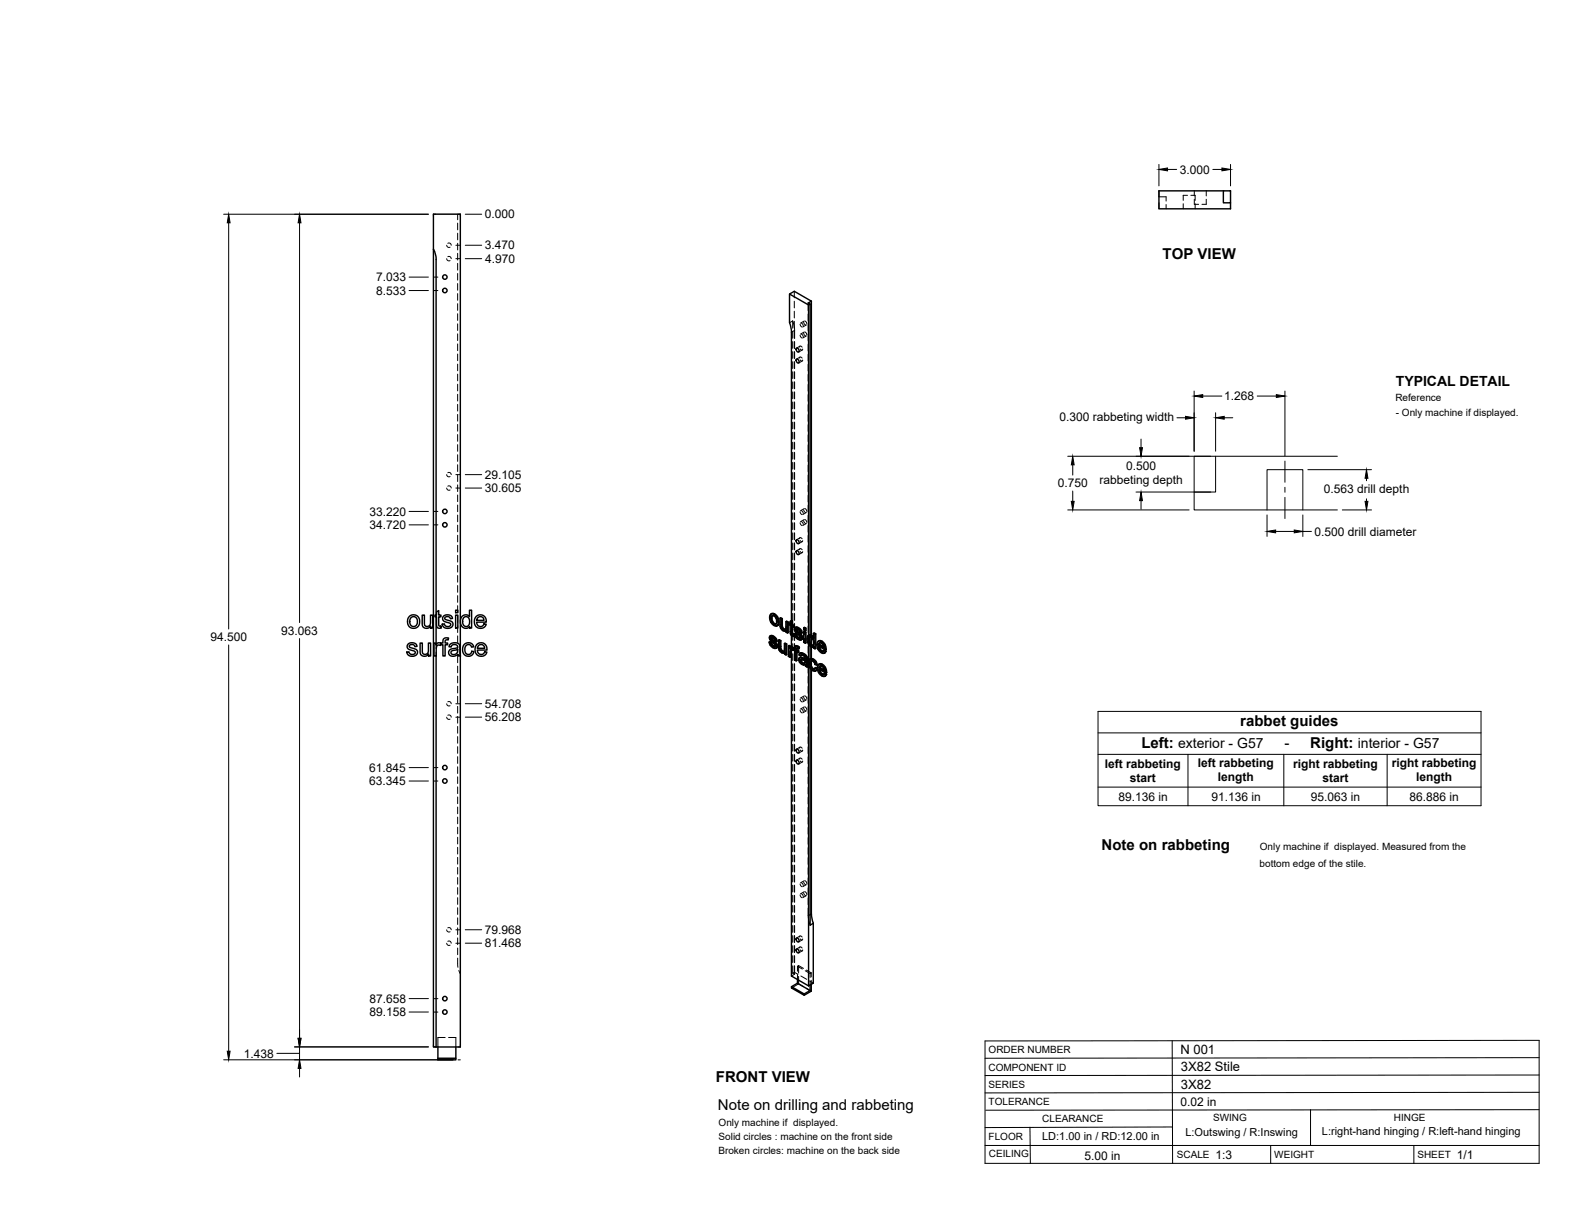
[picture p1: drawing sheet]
<svg xmlns="http://www.w3.org/2000/svg" width="559mm" height="432mm" viewBox="0 0 559 432" stroke-linecap="round" stroke-linejoin="round" font-family="sans-serif">
<!-- layer: Visible -->
<g fill="none" stroke="#000" stroke-width=".51">
<path d="M434 67.7h2.6v4.3h-2.6zM434 67.7h-22.8v6.4h25.4v-2.1M153.8 88.5v283h.9M153.8 88.5v-12.5h9.5v156.6M153.8 88.4l.7 1.8 .2 1.8M154.7 92.1v126.1M280.1 104.3l6.8 3.9M286.9 108.2v117.2M287.4 107.9v117.3M287.4 107.9l-.5 .3M287.9 106.8l-6.1-3.4-1.7 .9v10.2l.7 3.4v102.4M287.9 106.8v118.5"/>
<path d="M287.9 106.8l-1.2 .7 .7 .4M282.6 127.4a.82 .82 0 0 1 .8 .5 .82 .82 0 0 1-.2 .9l-.7-.7zM282.6 123.5a.82 .82 0 0 1 .8 .5 .82 .82 0 0 1-.2 .9l-.7-.7zM282.6 191.5a.82 .82 0 0 1 .8 .5 .82 .82 0 0 1-.2 .9l-.7-.7zM282.6 195.4a.82 .82 0 0 1 .8 .5 .82 .82 0 0 1-.2 .9l-.7-.8zM145.3 218.7a2.31 2.31 0 0 1 3.6 1.7 2.31 2.31 0 0 1-3.4 2.2l-.1-.1a2.81 2.81 0 0 1-.1-3.8zM145.8 219.2l.9-.4 .7 .2 .5 .5 .2 1.6-.8 1.1h-1l-.8-.7-.1-1.3zM149.8 218.2h.8v2.6a1.15 1.15 0 0 0 1.1 1.5 1.15 1.15 0 0 0 1-1.6v-2.5h.8v4.6h-.7v-.6a1.63 1.63 0 0 1-1.9 .7 1.63 1.63 0 0 1-1.1-1.8zM154.7 218.8v10M154.9 217.1l.8-.5v1.6h.7v.6h-.7v3.2l.7 .1 .2 .7-.6 .1a1.04 1.04 0 0 1-1.1-1.4v-2.7h-.6v-.6h.6zM157.4 218.5l.9-.3h1.1a1.33 1.33 0 0 1 1.1 1.2l-.7 .1a.95 .95 0 0 0-1-.8 .95 .95 0 0 0-.9 .9l2.5 1.1a1.57 1.57 0 0 1-.2 1.9 1.57 1.57 0 0 1-1.9 .3l-.7-.3-.5-.6-.2-.5 .8-.2a1.09 1.09 0 0 0 1.1 1 1.09 1.09 0 0 0 1.1-1l-1.9-.7a1.2 1.2 0 0 1-.9-.8 1.2 1.2 0 0 1 .3-1.3zM161.6 218.2h.8v4.6h-.8z"/>
<path d="M161.6 216.5h.8v.9h-.8zM163.9 218.8a1.73 1.73 0 0 1 2.7 0v-2.3h.7v6.3h-.7v-.5a1.9 1.9 0 0 1-2.3 .4 1.9 1.9 0 0 1-1-2.1zM164.5 219.2l.9-.4 .9 .4 .3 1.2-.2 1.2a1.26 1.26 0 0 1-1.6 .6 1.26 1.26 0 0 1-.7-1.6zM168.9 218.8a2.15 2.15 0 0 1 2.6-.4 2.15 2.15 0 0 1 1 2.3h-3.4l.2 .8a1.29 1.29 0 0 0 1.2 .8 1.29 1.29 0 0 0 1.2-.9l.8 .1-.5 .8a2.33 2.33 0 0 1-3.2 0 2.33 2.33 0 0 1-.1-3.2zM169.5 219.1l.6-.3 .9 .1 .4 .3 .3 .9h-2.6zM273.6 217.8l.7-.2 .5 .2zM273.6 217.8l-.6 1.1 .5 1.9 1.3 1.2 .6 .1 .5-.3M273.6 219.4l.3 1.3M274.1 218.4l-.2 .8M274.6 218l.9 .9a1.64 1.64 0 0 1 .9 1.7M274.8 217.8l1.1 1.2M275.7 219.1l.4 1.7 .3-.2-.2 1.1"/>
<path d="M276.7 219.3l.6 .3 .3-.1v2.8M277.3 219.6v2.7h.3l.2 .5M277.6 219.5l-.6-.3-.3 .1 .2 3.3 1 1.2 .6 .2 .4-.2M144.8 228.6l.8-.5h1.3a1.33 1.33 0 0 1 1.1 1.2l-.8 .1a1.02 1.02 0 0 0-1-.7 1.02 1.02 0 0 0-1 .7l2.7 1.3a1.65 1.65 0 0 1-.4 1.9 1.65 1.65 0 0 1-2 .1l-.9-.5-.3-.8 .8-.1a1.1 1.1 0 0 0 1.1 .9 1.1 1.1 0 0 0 1.1-1l-2-.7a1.17 1.17 0 0 1-.5-1.9zM149.1 228.2h.7v2.5a1.15 1.15 0 0 0 1.2 1.5 1.15 1.15 0 0 0 1-1.6v-2.4h.8v4.5h-.7v-.6a1.63 1.63 0 0 1-2 .7 1.63 1.63 0 0 1-1-1.8zM154 228.2h.7v.7a1.12 1.12 0 0 1 1.8-.6l.6-.1v-.5a1.33 1.33 0 0 1 .6-1.3 1.33 1.33 0 0 1 1.5 0l-.2 .7a.71 .71 0 0 0-.7-.1 .71 .71 0 0 0-.4 .7v.5h.9v.6h-.9v3.9h-.8v-3.9h-.6v-.4l-.3 .6-.3-.1a1.07 1.07 0 0 0-1.1 1.4v2.4h-.8zM154.7 232.7v138.8M159.8 228.5l1.8-.5 1.3 .5 .5 4.2h-.8l-.2-.5a1.75 1.75 0 0 1-1.9 .7 1.75 1.75 0 0 1-1.3-1.7l.8-.9 1.5-.3a.7 .7 0 0 0 .8-.7 .7 .7 0 0 0-.9-.6l-1 .2-.3 .7-.8-.1zM160.2 231l1.4-.3a.43 .43 0 0 1 .6-.2 .43 .43 0 0 1 .1 .5 1.2 1.2 0 0 1-1 1.2 1.2 1.2 0 0 1-1.3-.8zM163.3 232.7v138.8h-8.6M164.7 228.7a1.96 1.96 0 0 1 3.4 .8l-.8 .1a1.29 1.29 0 0 0-1.7-.8 1.29 1.29 0 0 0-.7 1.8l.2 1 .6 .5a1.16 1.16 0 0 0 1.7-1l.7 .1-.3 .9a2.18 2.18 0 0 1-2.9 .4 2.18 2.18 0 0 1-.7-2.9zM169.1 228.7a2.15 2.15 0 0 1 2.6-.4 2.15 2.15 0 0 1 1.1 2.4h-3.4l.1 .7a1.29 1.29 0 0 0 1.3 .8 1.29 1.29 0 0 0 1.2-.9l.8 .1-.5 .8a2.35 2.35 0 0 1-3.2-.1 2.35 2.35 0 0 1-.1-3.2z"/>
<path d="M169.8 229l.5-.3a1.27 1.27 0 0 1 1.7 1.3h-2.6zM272.9 227.8l.5 .2M273.3 225.6l1.1 .1M273.4 228l.3-.1 .2 .7-.2 .2zM273.5 226.5l.1 .3 .2-.2 .2 .3M273.6 226.8l.2 .2 .3-.1 1.3 1.2M273.6 225.5l-.4 .2M273.7 228.8l.6 .5h.7M273.7 225.7l.5 .2 .2-.2 .7 .5M273.7 227.9l-.6-.2-.2 .1 .4 1.2 .7 .7a1.05 1.05 0 0 0 1.4 .2M273.8 227l1.2 1.2 .4-.1 .3 .5M273.8 226.3h.1"/>
<path d="M273.8 226.6v-.3l-.3 .1a1.11 1.11 0 0 1 1.4 1l.5 .2M273.9 220.7l.3-.2 .6 .8h-.3zM273.9 228.6l.6 .6M274 225.5l-.9 .2-.1 .8 .3 .8 1.6 1.5-.1 .7M274.2 225.9l.6 .5 .3-.2 .4 .6M274.2 220.5l-.3-1.3-.3 .2v-.3l.3-.6 .3-.1 .8 .5 .5 1.3-.2 1.1-.7 .1M274.3 229.3l.5 .2M274.8 226.4l.5 .6 .2-.2 .2 .7-.3 .1-.1-.6M274.8 221.3l.5 .1M274.9 229.4l-.1 .1M275.1 228.2l.3 .6 .3-.2 .1 .7M275.4 228.8l.2 .6 .2-.1-.1 .5"/>
<path d="M275.6 229.4l-.2 .5 .3-.1-.4 .2M276.1 220.8l-.2 1 .3-.1-.5 .4M276.2 227.1l.6 .3 .3-.1v2.8M276.8 227.4v2.8l.3-.1 .2 .5M276.8 230.2l.2 .5 .3-.1 .4 .4M277 230.7l.4 .4h.8l-.3 .1M277.1 227.3l-.6-.3-.3 .1v2.5l.2 1.1 .7 .8a.84 .84 0 0 0 1.3 .1M277.3 222.4l.2 .5 .3-.1 .4 .4M277.4 231.1l.5 .1M277.5 222.9l.5 .4h.7M278 223.3l.4 .2M278.3 228.3l.5 .3 .3-.1v3.7l-.3 .2v-3.8"/>
<path d="M278.4 231.6v.5l.4 .3M278.4 231.6l-.2 .1M278.7 223.3l-.3 .2M278.7 223.2l-.3 .3M278.8 220.5l.6 .4 .3-.2v3.8l-.3 .1v-3.7M278.9 223.8v.5l.5 .3M278.9 223.8l-.2 .1M279.1 228.5l-.5-.3-.3 .1v2.5l-.4 .4M279.7 220.7l-.6-.3-.3 .1-.1 2.7M280.2 229.4v.6l.6-.5 .4 .1M280.3 221.1l-.4 .1v.5l.4 .2 .1 2.9 .7 .9h.7l-.1-.6h-.5M280.3 220.5l.9-.3v1.4"/>
<path d="M280.4 230.6l.1 2.5-.2 .1v-2M280.5 229.3l-.5-.3-.3 .2v3.7l.6 .3M280.6 229.7l.6-.1 .5 .4M280.7 230.3l-.1 .1M280.8 225.4v4.1l-.3 .2v-.4l-.3 .1-.5-.2M280.8 230.4v115.9l6.1 3.5M280.9 220.4v1.3l.3-.1 .5 .3M280.9 221.7l.6 .3 .2-.1v.5l-.2 .1v-.5M280.9 229.7l.6 .4M280.9 224.8l.6 .2M281 225l.7 .1M281.2 220.2l-.9 .3v.9l-.4-.2"/>
<path d="M281.2 222.4v2.2M281.3 230.8l-.8-.4v.7M281.5 222.5l-.6-.3v2.5l.4 .1M281.5 230.6l.4 .3v3.3l.6 .3M281.5 230.6v-.2l-.2 .4M281.5 225.2v.6M281.5 230.7l-.2 .1M281.7 230l.2 .1M281.8 224.9l.5 .2M282.2 222.7h1.1M282.3 229.3h.8l.5 .3M282.3 225.1l.3-.2 .3 .7-.3 .2z"/>
<path d="M282.4 223.5v.3l.3-.2 .3 .3M282.4 223.8l.3 .2a1.11 1.11 0 0 1 1.3 .8l.2 .3M282.5 230.7l.6 .4 .3-.2v.5l-.3 .2v-.5M282.5 222.5l-.4 .2M282.6 229.1l-.4 .2M282.6 225.8l.5 .5h.8M282.6 222.7l.5 .2 .2-.2 .7 .5M282.6 224.9h-.8l.5 1.2 1.2 .9 .8-.1M282.7 224l1.3 1.3 .2-.2 .4 .6M282.7 223.3v.1M282.7 223.6v-.2h-.3a1.12 1.12 0 0 1 1.4 1.1l.6 .2M282.8 231.4v2.9l-.3 .2v-3.3l.6 .4"/>
<path d="M282.8 230v.6M282.9 229.4l.5 .4 .2-.2-.3 .7 .1-.5M282.9 225.6l.5 .6M282.9 222.5l-.9 .3-.1 .7 .5 1 1.3 1.2 .2 .5-.2 .3M283.1 222.9l.6 .5 .3-.2 .4 .6M283.1 229.3l-.5-.2-.5 .3-.2 1-.4-.3 .2-.1M283.1 226.3l.6 .2M283.3 230.3a.4 .4 0 0 0-.5-.4 .4 .4 0 0 0-.3 .5v.3l.3-.1 .6 .3M283.7 223.4l.5 .6 .2-.2 .2 .7-.2 .2-.2-.7M283.8 233.4l.8-.1 1 .4M283.8 226.5h-.1M284 234.3l.1 .6 .3-.2 .5 .4"/>
<path d="M284 225.3l.3 .5 .3-.1 .2 .6M284 234.1v.2l.2-.1 .2 .5M284 233.2l-.4 .2M284.1 234.9l.5 .4h.9M284.2 234l-.2 .1M284.2 231.8l.7 .3 .3-.2 .7 .5M284.2 234l.8 .2a.64 .64 0 0 1 .6 .6 .64 .64 0 0 1-.4 .7M284.3 234l-.1 .2M284.3 225.8l.2 .6 .3-.1-.2 .5M284.4 232.4l-.4 .4a.92 .92 0 0 1 1-.3 .92 .92 0 0 1 .6 .9v.5l-1.4-.5M284.4 233.2l-.9 .3-.1 .8 .5 1 1 .6a.61 .61 0 0 1 .9 .5l.6 .3M284.5 226.4l-.2 .5 .3-.1-.4 .3"/>
<path d="M284.5 231.6l-.7 .2M284.6 235.3h.9M284.9 232.1l.7 .5 .3-.2 .4 .5M285.1 224.2l.3-.2 .6 .3-.3 .2zM285.1 222.7l.3-.1 .6 .3-.3 .1zM285.1 224.2v3.7l.6 .3M285.1 222.7v.8l.6 .3M285.2 231.9l-.7-.3-.8 .3-.2 .5 .5 .4M285.6 232.6l.4 .5 .3-.2 .1 .5M286 224.3v3.8l-.3 .1v-3.7M286 222.9v.7l-.3 .2v-.8M286 233.1l.2 .5 .2-.2 .1 2.6"/>
<path d="M286.2 233.6v2.6l.3-.2 .1 .6-.2 .1-.2-.5M286.9 228.6v121.2M286.9 227.1l.2 1.2M287 225.4h1l.5 .4M287.1 226.1l.9 .2 .6 1v1.4l-.4 .4-.4-.1M287.1 226.1l-.2 1 .3-.2 .2 1.2v-2.1l-.2 .9M287.1 228.3l.3-.2 .7 .7-.4 .1zM287.2 226.1h-.1M287.3 225.2l-.6 .3M287.4 229.3v4.5M287.4 237.1v91.2l1.1-.7M287.4 235.5a1.17 1.17 0 0 0 .7 1.3l.5 .5"/>
<path d="M287.6 233.8l.8 .2 .2-.1 .9 .8M287.7 236.7l.7 .7h.6M287.7 225.6l.5 .4h.4M287.9 229.6v4.1l-.6 .2M287.9 226.2v2.5M287.9 234.5v1.8M287.9 237.6v86.7M287.9 234.4l-.2 .9M288 225.4l-.7-.2-.6 .3-.4 1 .2 1.4 .9 1.4a.79 .79 0 0 0 1.2 .2M288.1 228.8l.3 .1M288.4 234l.8 .8 .3-.1 .4 1.1-.2 .2-.5-1.2M288.6 224.7l.5 .3 .3-.1v5.2l-.3 .1v-5.2"/>
<path d="M288.6 229.5v.4l.5 .3M288.6 229.5l-.2 .1M288.6 233.9l-1-.1a2.25 2.25 0 0 0-.1 3.3l.9 .9 .9 .1M289.2 237l.5 .4M289.4 224.9l-.5-.3-.3 .1v1.9l-.4-.6M289.7 236l-.6-.2-.5-1.1-.7-.3-.4 .4-.1 .7 .3-.2 .3 1.3M289.7 237.4l.3-.2-.2 .5-.5 .4zM290 237.2l-.5-.4-.3 .2a.49 .49 0 0 1-.3 .5 .49 .49 0 0 1-.5-.1M290.3 227.5h.6a1.83 1.83 0 0 1 1.8 1.1M290.4 228.7l1.8 1.1-.7-1.5a.61 .61 0 0 0-.7-.2 .61 .61 0 0 0-.4 .6l.3-.1 1.5 .8M290.4 235.7h.7a1.72 1.72 0 0 1 1.8 1.1M290.6 236.9l1.8 1.1-.6-1.4a.62 .62 0 0 0-.8-.3 .62 .62 0 0 0-.4 .6l.3-.1 1.5 .8"/>
<path d="M290.7 230.4l.7 .7 .7-.1M290.7 229.4l.3 .8M290.9 228l-.2 .6M290.9 238.5a1.08 1.08 0 0 0 1.3 .7h.1M290.9 237.6l.2 .8M291 236.3l-.1 .5M291.3 227.6l.9 .9a1.73 1.73 0 0 1 .9 1.8M291.4 231.1l.5 .1M291.5 235.9l.9 .8a1.68 1.68 0 0 1 .9 1.8M291.5 239.3l.6 .1M291.6 227.5l-.8-.2-.8 .5-.2 1.2 .3 1.1 .7 1.1 1.1 .6 .6-.1 .6-.7M291.8 235.7l-.8-.2-.8 .5-.2 1.2 .3 1.1 .7 1.1 1.1 .6 .6-.1 .6-.7"/>
<path d="M292 231.1l-.1 .1M292.2 239.3l-.1 .1M292.2 230.8l.6 .4M292.4 228.8l.4 1.7 .3-.2-.3 .2M292.4 239l.6 .4M292.6 237l.4 1.7 .3-.2-.3 .2M292.8 230.6l-2.4-1.4 .3 1.2 .3-.2 .7 .7M293 238.8l-2.4-1.4 .3 1.1 .2-.1 .7 .7M293.1 231l-.7 .8M293.1 231l-.6-.4-.6 .6M293.3 239.2l-.7 .7M293.3 239.2l-.6-.4-.6 .6"/>
<path d="M282.6 269.7a.82 .82 0 0 1 .8 .5 .82 .82 0 0 1-.2 .9l-.7-.8zM282.6 265.8a.82 .82 0 0 1 .8 .5 .82 .82 0 0 1-.2 .9l-.7-.7zM282.6 336.7a.82 .82 0 0 1 .8 .5 .82 .82 0 0 1-.2 .9l-.7-.7zM282.6 332.8a.82 .82 0 0 1 .8 .5 .82 .82 0 0 1-.2 .9l-.7-.7zM287.9 324.2l.7 3.4M288.5 327.6v21.2l-1.6 1M282.9 347.5v1.3l-2.1 1.3v.4l4.5 2.6v-.4l-4.5-2.6M282.9 348.8l4.5 2.7-2.1 1.2M287.4 349.5v2M287.8 349.2v2.5l-2.5 1.4M155.4 371.5v4.5h6.3v-.5h-6.3M161.7 371.5v4"/>
<circle cx="157.8" cy="98.3" r=".79"/>
<circle cx="157.8" cy="103.1" r=".79"/>
<circle cx="157.8" cy="181.5" r=".79"/>
<circle cx="157.8" cy="186.2" r=".79"/>
<circle cx="157.8" cy="272.3" r=".79"/>
<circle cx="157.8" cy="277.1" r=".79"/>
<circle cx="157.8" cy="354.3" r=".79"/>
<circle cx="157.8" cy="359.1" r=".79"/>
</g>
<!-- layer: Hidden -->
<g fill="none" stroke="#000" stroke-width=".35">
<path d="M162.4 76v2M162.4 79.2v2.4M411.2 69.8h2.5v1.6M413.7 72.6v1.5M419.8 72.3v1.8M421.3 69.3h-1.5v1.8M422.5 69.3h1.5v1.8M423.7 70.7v1.8h1.6M423.7 67.7v1.8M424 72.3v1.8M428 70.7v1.8h-1.6M428 67.7v1.8"/>
<path d="M158.5 91.8l.4 .7h.8M158.5 87l.4 .7h.8M158.9 91.1l.7-.1 .5 .8M158.9 86.3h.7l.5 .7M162.4 82.7v2.4M162.4 86.3v2.4M162.4 89.9v2.4M162.4 93.5v2.3M162.4 97v2.4M162.4 100.6v2.4M162.4 104.2v2.4M162.4 107.7v2.4"/>
<path d="M162.4 111.3v2.4M162.4 114.9v2.4M162.4 118.4v2.4M281.2 113.9l.7 2.7v3.5M281.2 113.9v2.6M281.2 117.6v2.4M281.2 113.9l-1.1 .6M281.8 103.4v2.3M281.8 106.9v2.3M281.8 110.4v2.4M281.8 114v2.4M281.8 117.6v2.4"/>
<path d="M283.9 118.9l.3 .7 .4 .3M283.9 115l.3 .7 .4 .3M284.3 118.5l.7 1M284.3 114.6l.7 1.1M285.1 118.2l.2 .6 .6 .4M285.1 114.3l.2 .6 .6 .4M285.3 117.8l-1.3 .7M285.3 113.9l-1.3 .7M285.5 117.8l.5 .4 .3 .6M285.5 113.9l.5 .4 .3 .6M286.1 119.2l-1.3 .7M286.1 115.3l-1.3 .7"/>
<path d="M286.7 107.5v2.7M286.7 111.4v2.4M286.7 115v2.4M286.7 118.6v2.3M162.4 122v2.4M162.4 125.6v2.4M162.4 129.2v2.4M162.4 132.7v2.4M162.4 136.3v2.4M162.4 139.9v2.4M281.2 121.2v2.4M281.2 124.8v2.4"/>
<path d="M281.2 128.4v2.3M281.2 131.9v2.4M281.2 135.5v2.4M281.2 139.1v2.4M281.8 121.2v2.3M281.8 124.7v2.4M281.8 128.3v2.4M281.8 131.9v2.4M281.8 135.4v2.4M281.8 139v2.4M281.9 121.3v2.4M281.9 124.9v2.3"/>
<path d="M281.9 128.4v2.4M281.9 132v2.4M281.9 135.6v2.4M281.9 139.1v2.4M283.7 127.1l.3-.4 .6 .4M283.7 123.2l.3-.4 .6 .4M283.8 126.7l-1.2 .7M283.8 122.8l-1.2 .7M283.9 127.7l.6 .4 .3-.4M283.9 123.8l.6 .4 .3-.4M284.6 128.1l-1.2 .7M284.6 124.2l-1.2 .7"/>
<path d="M286.7 122.1v2.4M286.7 125.7v2.4M286.7 129.3v2.4M286.7 132.8v2.4M286.7 136.4v2.4M286.7 140v2.4M162.4 143.5v2.3M162.4 147v2.4M162.4 150.6v2.4M162.4 154.2v2.4M162.4 157.8v2.3M281.2 142.6v2.4"/>
<path d="M281.2 146.2v2.4M281.2 149.8v2.4M281.2 153.4v2.3M281.2 156.9v2.4M281.8 142.6v2.4M281.8 146.2v2.3M281.8 149.7v2.4M281.8 153.3v2.4M281.8 156.9v2.4M281.9 142.7v2.4M281.9 146.3v2.4M281.9 149.9v2.4"/>
<path d="M281.9 153.4v2.4M281.9 157v2.4M286.7 143.6v2.3M286.7 147.1v2.4M286.7 150.7v2.4M286.7 154.3v2.4M286.7 157.9v2.3M158.5 173.2l.4 .7 .8-.1M158.5 168.4l.4 .7h.8M158.9 172.5h.8l.4 .7M158.9 167.7h.8l.4 .7M162.4 161.3v2.4"/>
<path d="M162.4 164.9v2.4M162.4 168.5v2.4M162.4 172v2.4M162.4 175.6v2.4M162.4 179.2v2.4M281.2 160.5v2.4M281.2 164.1v2.4M281.2 167.7v2.3M281.2 171.2v2.4M281.2 174.8v2.4M281.2 178.4v2.3M281.8 160.4v2.4"/>
<path d="M281.8 164v2.4M281.8 167.6v2.4M281.8 171.2v2.3M281.8 174.7v2.4M281.8 178.3v2.4M281.9 160.6v2.4M281.9 164.1v2.4M281.9 167.7v2.4M281.9 171.3v2.4M281.9 174.9v2.3M281.9 178.4v2.4M286.7 161.4v2.4"/>
<path d="M286.7 165v2.4M286.7 168.6v2.4M286.7 172.1v2.4M286.7 175.7v2.4M286.7 179.3v2.4M162.4 182.8v2.3M162.4 186.3v2.4M162.4 189.9v2.4M162.4 193.5v2.4M162.4 197v2.4M281.2 181.9v2.4M281.2 185.5v2.4"/>
<path d="M281.2 189.1v2.4M281.2 192.7v2.3M281.2 196.2v2.4M281.2 199.8v2.4M281.8 181.9v2.4M281.8 185.4v2.4M281.8 189v2.4M281.8 192.6v2.4M281.8 196.2v2.3M281.8 199.7v2.4M281.9 182v2.4M281.9 185.6v2.4"/>
<path d="M281.9 189.2v2.3M281.9 192.7v2.4M281.9 196.3v2.4M281.9 199.9v2.4M283.7 191.2l.3-.4 .6 .4M283.7 195.1l.3-.5 .6 .5M283.8 190.8l-1.2 .7M283.8 194.7l-1.2 .7M283.9 191.8l.5 .4 .4-.4M283.9 195.7l.5 .4 .4-.4M283.9 185.5l.3 .7 .4 .3M283.9 181.6l.3 .7 .4 .3"/>
<path d="M284.3 185.1l.7 1M284.3 181.2l.7 1M284.6 192.2l-1.2 .7M284.6 196.1l-1.2 .7M285.1 184.7l.3 .7 .5 .4M285.1 180.8l.3 .7 .5 .4M285.3 184.4l-1.3 .7M285.3 180.5l-1.3 .7M285.5 184.3l.5 .4 .3 .7M285.5 180.4l.5 .4 .3 .7M286.1 185.7l-1.3 .8M286.1 181.8l-1.3 .8"/>
<path d="M286.7 182.9v2.4M286.7 186.4v2.4M286.7 190v2.4M286.7 193.6v2.4M286.7 197.1v2.4M154.7 218.2v.6M162.4 200.6v2.4M162.4 204.2v2.4M162.4 207.8v2.3M162.4 211.3v2.4M162.4 214.9v2.4M162.4 218.5v2.4"/>
<path d="M273.3 218.9l.4 1.7-.2 .2M273.8 217.7l-.8 1.4M274.1 218.4l-.2 .1M274.2 218.3l.6 .1-.2 .1M274.8 218.4l.7 .7-.2 .2M275.5 219.1l.3 1.2-.3 .2M277 219.2l.1 2.9-.3 .2M281.2 203.4v2.4M281.2 206.9v2.4M281.2 210.5v2.4M281.2 214.1v2.4M281.2 217.7v2.3"/>
<path d="M281.8 203.3v2.4M281.8 206.9v2.4M281.8 210.5v2.3M281.8 214v2.4M281.8 217.6v2.4M281.9 203.5v2.3M281.9 207v2.4M281.9 210.6v2.4M281.9 214.2v2.4M281.9 217.7v2.4M286.7 200.7v2.4M286.7 204.3v2.4"/>
<path d="M286.7 207.9v2.3M286.7 211.4v2.4M286.7 215v2.4M286.7 218.6v2.4M154.7 228.8v1.4M154.7 231.4v1.3M162.4 222.1v2.3M162.4 225.6v2.4M162.4 229.2v2.4M162.4 232.8v2.3M162.4 236.3v2.4M162.4 239.9v2.4"/>
<path d="M163.3 232.6v.1M273.1 227.7l.5 1.1-.3 .2M273.2 226.1l.2 .6-.3 .1M273.3 225.7l-.3 .6M273.4 226.7l.3 .5-.3 .2M273.5 225.5l-.5 .3M273.6 228.8l.9 .9-.2 .1M273.7 227.2l1.4 1.4-.3 .1M273.7 220.6l1.1 1.2-.2 .1M273.8 226.3l.1-.2-.3 .2 .3-.2 .6 .2-.3 .1M274.5 226.3l.5 .4-.3 .2M274.5 229.7l.7 .2-.3 .2"/>
<path d="M274.8 221.8l.9 .2-.3 .1M275 226.7l.2 .6-.3 .1M275.1 229.3h-.1M275.1 229.3l-.2 .1M275.1 228.6l.2 .4-.3 .2M275.2 227.3l.5 .2M275.3 229l-.2 .3M275.5 229.9h-.3M275.5 221.3l-.2 .1M275.8 220.3l-.1 .8-.4 .3M275.9 221.9l-.2 .1M276.5 227v2.9l-.3 .2"/>
<path d="M276.5 229.9l.2 .6-.3 .2M276.7 230.5l.4 .5-.3 .2M277.1 222.1l.1 .6-.3 .1M277.1 231l.5 .5-.3 .1M277.2 222.7l.4 .5-.3 .2M277.6 223.2l.5 .4-.2 .2M277.6 231.5l.7 .1 .3-.2-.2 .1M278.1 223.6l.6 .2 .5-.2-.2 .2M278.2 231.1h.1M278.3 231l-.2 .2M278.5 230.9l-.3 .2M278.6 228.2v2.4l-.4 .4"/>
<path d="M278.6 231.4v.6l-.2 .1M278.6 232l.5 .2M278.7 223.3h.1M278.9 223.2l-.3 .2M279 223.1l-.3 .2M279.1 220.4v2.4l-.4 .4M279.2 223.6v.6l-.3 .1M279.2 224.2l.5 .3M280 231.5v1.2l-.3 .2M280 232.7l.5 .4M280 229v1.3M280.2 221.5l.4 .2-.3 .2"/>
<path d="M280.2 221v.5l-.3 .2M280.3 221.1l.3 .1M280.5 229.7v.1M280.5 230.4l.7-.2-.3 .2M280.6 221.7l.1 3-.3 .2M280.6 220.3v.9l-.3 .2M280.7 230.3l.1-.1-.2 .1M280.7 224.7l.2 .4-.3 .2M280.7 229.6l-.5 .4M280.8 220.3v2M280.8 223.5v1.9M280.8 229.5v.9"/>
<path d="M280.9 222.2l.3-.1v.3M280.9 225.1l.5 .4-.3 .2M281.2 230.2l.4 .4M281.2 222.1l.5 .3M281.2 221.2v2.4M281.2 224.8v2.4M281.2 228.4v2.4M281.2 231.9v2.4M281.2 235.5v2.4M281.2 239.1v2.4M281.4 225.5l.4 .2M281.5 230.4l.2-.2-.1 .4"/>
<path d="M281.7 230.5l.5 .3-.3 .1M281.7 230.2l-.1 .4M281.7 230.1l-.2 .2M281.8 221.2v2.4M281.8 224.7v2.4M281.8 228.3v2.4M281.8 231.9v2.4M281.8 235.5v2.3M281.8 239v2.4M281.9 221.3v2.4M281.9 224.9v2.4M281.9 228.5v2.3"/>
<path d="M281.9 232v2.4M281.9 235.6v2.4M281.9 239.2v2.4M281.9 230.1l.3 .2M282 224.7l.5 1.1-.3 .2M282.1 223.1l.2 .6-.3 .1M282.2 230.8v3.2l-.3 .2M282.2 234l.6 .3M282.2 222.7l-.3 .6M282.3 223.7l.3 .5-.3 .2M282.3 229.3l-.1 1-.3 .1M282.4 222.5l-.4 .4"/>
<path d="M282.4 229.2l-.4 .3M282.5 225.8l.9 .9-.3 .2M282.5 231.2l.3-.1v.3M282.6 223.3l.2-.2-.1 .2M282.6 230l.3-.2-.1 .2M282.6 224.2l1.4 1.4-.3 .1M282.8 231.1l.6 .3M282.8 223.1l-.3 .2M282.8 223.1l.6 .2-.3 .1M282.9 229.8l.3 .1-.2 .2M283.2 229.9l.3 .2M283.4 223.3l.5 .4-.3 .2"/>
<path d="M283.4 226.7l.7 .2-.3 .2M283.7 233.8l.2 1-.2 .2M283.7 231.9l.3-.2-.5 .7M283.7 232.2l.6 .4M283.8 233.4l-.4 .6M283.9 226.3h.1M283.9 223.7l.2 .6-.3 .2M283.9 233.3l-.4 .3M283.9 234.8l.9 .8-.3 .1M284 226.3l-.2 .2M284 225.6l.2 .4-.3 .2M284.1 224.3l.5 .2"/>
<path d="M284.2 226l-.2 .3M284.3 232.4l.3-.2-.2 .2M284.3 233.9l-.1 .1M284.4 233.8l-.2 .2zM284.4 233.8l-.3 .2M284.4 226.9h-.3M284.5 233.8l1.4 .5-.3 .1M284.6 232.2l.5 .2-.3 .1M284.8 235.6l.6 .2-.3 .2M285.1 232.4l.6 .6-.2 .1M285.4 235.8l.6-.1-.3 .2M285.4 226.5v1.3l-.3 .1"/>
<path d="M285.4 222.6v.7l-.3 .2M285.4 227.8l.6 .3M285.4 224v1.3M285.4 223.3l.6 .3M285.6 233.7l.3 .1M285.7 235.2l-.3 .2M285.7 233l.2 .6-.3 .2M285.8 235.1l-.3 .2M285.9 234.3v.7l-.4 .2M285.9 233.6l-.3 .3M286 235.7l.1 .5-.3 .2M286.1 236.2l.5 .4"/>
<path d="M286.6 226.6l.2 1.1-.3 .2M286.7 222.1v2.4M286.7 225.7v2.4M286.7 229.3v2.4M286.7 232.9v2.3M286.7 236.5v2.3M286.8 225.6l-.2 1-.3 .1M286.8 227.7l.5 1-.3 .1M286.9 225.4v3.2M287 225.3l-.5 .5M287.1 235l.5 1.7-.3 .1M287.3 228.7l.7 .6-.3 .2"/>
<path d="M287.3 234l-.2 1-.2 .2M287.4 225.9l.6 .1-.3 .1M287.4 225.2v.7M287.4 228.1v1.2M287.4 233.8v3.3M287.5 225.9l-.3 .2 .2-.2M287.6 236.7l1 1.1-.2 .2M287.6 233.7l-.6 .5M287.9 225.3v.9M287.9 228.7v.9M287.9 233.7v.8M287.9 236.3v1.3"/>
<path d="M287.9 234.4l-.2 .1M288 234.4h.7l-.3 .2M288 229.3h.9l-.2 .1M288 226l.7 .7-.3 .1M288.6 226l.3 .4M288.6 237.8l.9 .2M288.7 234.4l.4 .5-.3 .1M288.7 228.9h-.3M288.7 226.7l.2 1.2-.3 .2M288.9 224.6v1.8l-.3 .2M288.9 229.3v.5l-.3 .1M288.9 229.8l.5 .3"/>
<path d="M288.9 227.9l-.1 .8-.4 .3M289.1 234.9l.3 .7-.3 .2M289.2 237.4h-.2M289.4 235.6l.5 .2M289.5 236.8l-.6 .7M290.1 228.6l.4 1.7-.3 .1M290.3 236.8l.4 1.7-.3 .1M290.4 229.2l.3-.1v.3M290.5 230.3l1.2 1.1-.3 .2M290.5 227.4l-.7 1.4M290.6 237.4l.3-.1v.3M290.7 229.1l2.4 1.4"/>
<path d="M290.7 238.5l1.1 1.1-.3 .2M290.7 235.6l-.7 1.4M290.9 237.3l2.4 1.4M290.9 228l-.2 .1M291 227.9l.6 .1-.2 .2M291 236.3l.2-.2-.3 .2M291.2 236.1l.6 .1-.3 .2M291.6 228l.7 .8-.3 .1M291.7 231.4l.9 .2-.3 .2M291.8 236.2l.7 .8-.3 .1M291.8 239.6l1 .3-.3 .1M292.1 231h.1"/>
<path d="M292.2 229.4l.3 .2M292.2 231h.1M292.3 228.8l.2 .8-.3 .2M292.4 237.6l.3 .2M292.4 239.2l-.3 .2M292.5 237l.2 .8-.3 .2M292.5 230.6l-.3 .4M292.7 238.8l-.4 .4M292.7 231.6h-.1M292.9 239.8l-.1 .1M158.5 254.5l.4 .6h.8M158.5 249.7l.4 .7h.8"/>
<path d="M158.9 253.8h.8l.4 .7M158.9 249h.8l.4 .7M162.4 243.5v2.4M162.4 247.1v2.3M162.4 250.6v2.4M162.4 254.2v2.4M162.4 257.8v2.4M281.2 242.7v2.3M281.2 246.2v2.4M281.2 249.8v2.4M281.2 253.4v2.4M281.2 257v2.3"/>
<path d="M281.8 242.6v2.4M281.8 246.2v2.4M281.8 249.7v2.4M281.8 253.3v2.4M281.8 256.9v2.4M281.9 242.7v2.4M281.9 246.3v2.4M281.9 249.9v2.4M281.9 253.5v2.3M281.9 257v2.4M283.9 251.9l.3 .7 .4 .3M283.9 248l.3 .8 .4 .2"/>
<path d="M284.3 251.5l.7 1.1M284.3 247.6l.7 1.1M285.1 251.2l.2 .6 .6 .4M285.1 247.3l.2 .6 .6 .4M285.3 250.8l-1.3 .7M285.3 246.9l-1.3 .8M285.5 250.8l.5 .4 .3 .6M285.5 246.9l.5 .4 .3 .6M286.1 252.2l-1.3 .7M286.1 248.3l-1.3 .7M286.7 240v2.4M286.7 243.6v2.4"/>
<path d="M286.7 247.2v2.3M286.7 250.7v2.4M286.7 254.3v2.4M286.7 257.9v2.4M162.4 261.3v2.4M162.4 264.9v2.4M162.4 268.5v2.4M162.4 272.1v2.3M162.4 275.6v2.4M162.4 279.2v2.4M281.2 260.5v2.4M281.2 264.1v2.4"/>
<path d="M281.2 267.7v2.4M281.2 271.3v2.3M281.2 274.8v2.4M281.2 278.4v2.4M281.8 260.5v2.3M281.8 264v2.4M281.8 267.6v2.4M281.8 271.2v2.4M281.8 274.8v2.3M281.8 278.3v2.4M281.9 260.6v2.4M281.9 264.2v2.4"/>
<path d="M281.9 267.8v2.3M281.9 271.3v2.4M281.9 274.9v2.4M281.9 278.5v2.3M283.7 269.4l.4-.4 .5 .4M283.7 265.5l.4-.4 .5 .4M283.8 269l-1.2 .7M283.8 265.1l-1.2 .7M283.9 270l.5 .4 .4-.4M283.9 266.1l.5 .4 .4-.4M284.6 270.4l-1.2 .7M284.6 266.5l-1.2 .7"/>
<path d="M286.7 261.5v2.3M286.7 265v2.4M286.7 268.6v2.4M286.7 272.2v2.4M286.7 275.7v2.4M286.7 279.3v2.4M162.4 282.8v2.4M162.4 286.3v2.4M162.4 289.9v2.4M162.4 293.5v2.4M162.4 297.1v2.3M281.2 282v2.4"/>
<path d="M281.2 285.5v2.4M281.2 289.1v2.4M281.2 292.7v2.4M281.2 296.2v2.4M281.2 299.8v2.4M281.8 281.9v2.4M281.8 285.5v2.3M281.8 289.1v2.3M281.8 292.6v2.4M281.8 296.2v2.4M281.8 299.8v2.3M281.9 282v2.4"/>
<path d="M281.9 285.6v2.4M281.9 289.2v2.4M281.9 292.8v2.3M281.9 296.3v2.4M281.9 299.9v2.4M286.7 282.9v2.4M286.7 286.4v2.4M286.7 290v2.4M286.7 293.6v2.4M286.7 297.2v2.4M162.4 300.6v2.4M162.4 304.2v2.4"/>
<path d="M162.4 307.8v2.4M162.4 311.4v2.3M162.4 314.9v2.4M162.4 318.5v2.4M281.2 303.4v2.4M281.2 307v2.4M281.2 310.5v2.4M281.2 314.1v2.4M281.2 317.7v2.4M281.8 303.3v2.4M281.8 306.9v2.4M281.8 310.5v2.4"/>
<path d="M281.8 314v2.4M281.8 317.6v2.4M281.9 303.5v2.4M281.9 307v2.4M281.9 310.6v2.4M281.9 314.2v2.4M281.9 317.8v2.3M283.9 317.5l.3 .7 .4 .3M283.9 313.6l.3 .7 .4 .3M284.3 317.1l.7 1M284.3 313.2l.7 1M285.1 316.8l.3 .7 .5 .3"/>
<path d="M285.1 312.9l.3 .7 .5 .3M285.3 316.4l-1.3 .7M285.3 312.5l-1.3 .7M285.5 316.4l.5 .3 .3 .7M285.5 312.5l.5 .3 .3 .7M286.1 317.8l-1.3 .7M286.1 313.9l-1.3 .7M286.7 300.7v2.4M286.7 304.3v2.4M286.7 307.9v2.4M286.7 311.5v2.3M286.7 315v2.4"/>
<path d="M286.7 318.6v2.4M158.5 334.7l.4 .6h.8M158.5 329.9l.4 .7h.8M158.9 334h.8l.4 .7M158.9 329.2h.8l.4 .7M162.4 339.9l.1 3.3M162.4 322.1v2.3M162.4 325.6v2.4M162.4 329.2v2.4M162.4 332.8v2.4M162.4 336.4v2.3M281.2 321.2v2.4"/>
<path d="M281.2 324.8v2.4M281.2 328.4v2.4M281.2 332v2.3M281.2 335.6v2.3M281.2 339.1v2.4M281.8 321.2v2.4M281.8 324.8v2.4M281.8 328.3v2.4M281.8 331.9v2.4M281.8 335.5v2.4M281.8 339v2.4M281.9 321.3v2.4"/>
<path d="M281.9 324.9v2.4M281.9 328.5v2.4M281.9 332v2.4M281.9 335.6v2.4M281.9 339.2v2.4M283.7 336.4l.3-.4 .6 .4M283.7 332.5l.3-.4 .6 .4M283.8 336l-1.2 .7M283.8 332.1l-1.2 .7M283.9 337l.6 .4 .3-.4M283.9 333.1l.5 .4 .4-.4M284.6 337.4l-1.2 .7"/>
<path d="M284.6 333.5l-1.2 .7M286.7 322.2l.1 3.3 .6 2.8M162.8 344.3l.5 1.2M281.2 345.3l.7 .4M281.2 342.7v2.6M281.8 342.6v2.4l1.3 .7M281.8 345l-.6 .3M281.9 342.8v2.9M281.9 345.7l-1.1 .6M282.9 344.6v-1.8l.4-.2v2.6M282.9 345.8v1.7M282.9 342.8l1.8 1"/>
<path d="M283.3 349.1l-2.5 1.4M283.3 346.4v2.7M283.3 342.6l1.8 1M283.3 349.1l1.8 1M284.1 346.3l2.1 1.2M285.7 344.4l1.7 1 .4-.2M286.1 344.2l1.7 1M286.1 350.7l1.7 1M287.3 348.1l1.2 .7M287.4 345.4v1.4M287.4 348v1.5M287.8 345.2v1.4"/>
<path d="M287.8 347.8v1.4M157.9 368.1h-2.5v3.4M159.2 368.1h2.5v3.4"/>
</g>
<!-- layer: Reference -->
<g fill="none" stroke="#000" stroke-width=".35">
<path d="M154.6 76h-.8v.8M162.5 76h.8v.8M411.2 67.7v2.1M411.2 72v2.1M436.6 67.7v2.1M436.6 72v2.1M153.8 98.3h1.6M161.7 87h1.6M161.7 91.8h1.6M153.8 103.1h1.6M161.7 168.4h1.6M161.7 173.2h1.6"/>
<path d="M431.3 161.9v12.7h-7.6M474.5 161.9h-50.8v19h50.8M153.8 181.5h1.6M153.8 186.2h1.6M449.5 180.9v-14.3h12.7v14.3M161.7 249.7h1.6M161.7 254.5h1.6M153.8 272.4h1.6M153.8 277.1h1.6M161.7 329.9h1.6M161.7 334.7h1.6M153.8 354.3h1.6"/>
<path d="M153.8 359.1h1.6M153.8 370.7v.8h.8M162.5 376h.8M163.3 370.7v.8h-.8"/>
</g>
<!-- layer: Hidden Narrow -->
<path d="M281.9 117.2l-1.1 .7M274.6 228l-.3 .2M276.5 229.3l-.3 .2M277 221.5l-.3 .2M278.6 230.2l-.3 .1M279.1 222.4l-.3 .1M280.6 223.9l-.3 .2M282.2 229.9l-.3 .1M283.5 225l-.3 .2M285 234l-.3 .1M285.9 234.5l-.3 .2M287.4 324.5l-.7 .4" fill="none" stroke="#000" stroke-width=".35"/>
<!-- layer: Visible Narrow -->
<path d="M274.5 227.3l-.2 .2M277.1 229.4l-.3 .1M277.6 221.6l-.3 .1M281.2 224.3l-.3 .1M282.8 230.2l-.3 .2M283.4 224.3l-.3 .2M284.9 233.4l-.3 .2M286.5 234l-.3 .2M286.5 234.9l-.3 .2M287.9 324.3l-.5 .2" fill="none" stroke="#000" stroke-width=".35"/>
<!-- layer: Titleblock -->
<path d="M349.5 369.3l196.6-.2v43.7h-196.6zM415.9 369.3l.1 43.5M546.1 375.3l-196.6 .2M365.4 399.9l.2 12.9M416 399.9l-66.5 .2M465 393.7v12.7M546.1 393.7l-196.3 .2M546.1 387.6l-196.6 .2M546.1 381.4l-196.6 .2M349.5 406.4h196.6M450.8 406.4v6.4M501.6 406.4v6.4" fill="none" stroke="#000" stroke-width=".36"/>
<!-- layer: FD_Dimensions -->
<g fill="none" stroke="#000" stroke-width=".35">
<path d="M411.2 58.3v7.7M436.6 58.3v7.7M79.4 76h72.6M81.1 79.1v144.1M106.3 79.1v141.8M165.1 76h5.8M414.2 60.1h3.3M430.3 60.1h3.2M145.1 98.3h6.9M165.1 87h5.8M165.1 91.8h5.8M145.1 103.1h6.9"/>
<path d="M423.7 138.7v21.4M455.9 138.7v23.1M404.8 155.8v3M417.6 148.2h3M426.7 140.5h6.8M431.3 146.5v13.6M434.3 148.2h3.1M446 140.5h6.8M165.1 168.4h5.8M165.1 173.2h5.8M378.8 161.9h50.7M380.6 164.9v3.7"/>
<path d="M380.6 174.2v3.7M403.1 174.6h26.4M404.8 177.6v3.1M464 166.6h22.6M484.8 169.7v.9M484.8 177v.9M145.1 181.5h6.9M145.1 186.2h6.9M378.8 180.9h43.1M449.5 182.7v7.6M452.6 188.6h6.6M462.2 182.7v7.6"/>
<path d="M462.2 188.6h3.1M476.2 180.9h10.4M81.1 228.8v144.2M106.3 226.6v141.8M165.1 249.7h5.8M165.1 254.4h5.8M145.1 272.4h6.9M145.1 277.1h6.9M165.1 329.9h5.8M165.1 334.6h5.8M145.1 354.3h6.9M145.1 359.1h6.9"/>
<path d="M79.4 376h81.3M98.2 373.7h8.1M104.5 371.5h47.5M106.3 371.5v4.5M106.3 379.1v3"/>
</g>
<g fill="#000" stroke="#000" stroke-width=".35">
<path d="M411.2 60.1l3-.5v1zM433.5 59.6l3.1 .5-3.1 .5zM81.1 76l.5 3.1h-1zM106.3 76l.5 3.1h-1zM404.3 158.8h1l-.5 3.1zM420.6 147.7l3.1 .5-3.1 .5zM423.7 140.5l3-.5v1zM431.3 148.2l3-.5v1zM452.8 140l3.1 .5-3.1 .5zM380.6 161.9l.5 3h-1zM380.1 177.9h1l-.5 3zM404.8 174.6l.5 3h-1z"/>
<path d="M484.3 177.9h1l-.5 3zM484.8 166.6l.5 3.1h-1zM449.5 188.6l3.1-.6v1.1zM459.2 188l3 .6-3 .5zM80.6 373h1l-.5 3zM105.8 368.4h1l-.5 3.1zM106.3 376l.5 3.1h-1z"/>
</g>
<!-- layer: Smart Centers -->
<path d="M455.9 163.6v7.5M455.9 172.9v1.8M455.9 176.5v7.5" fill="none" stroke="#000" stroke-width=".35"/>
<!-- layer: Custom Tables -->
<path d="M389.6 252.4h135.9v33.5h-135.9zM389.6 260h135.9M389.6 267.7h135.9M389.6 279.3h135.9M421.5 267.7v18.2M455.5 267.7v18.2M492.1 267.7v18.2" fill="none" stroke="#000" stroke-width=".35"/>
<g font-size="5.3">
<text x="412.5" y="92">TOP VIEW</text>
<text x="440" y="257.6">rabbet guides</text>
<text x="405" y="265.2">Left: exterior - G57</text>
<text x="455.7" y="265.2">-</text>
<text x="464.9" y="265.2">Right: interior - G57</text>
<text x="390.9" y="301.7">Note on rabbeting</text>
<text x="254" y="383.9">FRONT VIEW</text>
<text x="254.7" y="393.8">Note on drilling and rabbeting</text>
</g>
<text font-size="5" x="495.2" y="136.9">TYPICAL DETAIL</text>
<g font-size="4.6">
<text x="418.8" y="373.8">N 001</text>
<text x="419" y="380.2">3X82 Stile</text>
<text x="419" y="386.2">3X82</text>
</g>
<g font-size="4.3">
<text x="418.6" y="61.6">3.000</text>
<text x="172" y="77.5">0.000</text>
<text x="172" y="88.5">3.470</text>
<text x="172.1" y="93.3">4.970</text>
<text x="133.4" y="99.8">7.033</text>
<text x="133.4" y="104.6">8.533</text>
<text x="434.3" y="142">1.268</text>
<text x="375.9" y="149.3">0.300 rabbeting width</text>
<text x="399.5" y="166.8">0.500</text>
<text x="172.1" y="169.9">29.105</text>
<text x="375.3" y="172.9">0.750</text>
<text x="390" y="171.9">rabbeting depth</text>
<text x="172" y="174.7">30.605</text>
<text x="469.7" y="174.9">0.563 drill depth</text>
<text x="131.1" y="183">33.220</text>
<text x="131.1" y="187.7">34.720</text>
<text x="466.4" y="190">0.500 drill diameter</text>
<text x="74.6" y="227.5">94.500</text>
<text x="99.8" y="225.2">93.063</text>
<text x="172" y="251.2">54.708</text>
<text x="172" y="255.9">56.208</text>
<text x="131" y="273.9">61.845</text>
<text x="392" y="272.4">left rabbeting</text>
<text x="425" y="272">left rabbeting</text>
<text x="458.8" y="272.4">right rabbeting</text>
<text x="493.8" y="272">right rabbeting</text>
<text x="131" y="278.6">63.345</text>
<text x="400.9" y="277.5">start</text>
<text x="432.1" y="277.1">length</text>
<text x="469.2" y="277.5">start</text>
<text x="502.4" y="277.1">length</text>
<text x="396.8" y="284.1">89.136 in</text>
<text x="429.8" y="284.1">91.136 in</text>
<text x="465.1" y="284.1">95.063 in</text>
<text x="500.1" y="284.1">86.886 in</text>
<text x="172" y="331.4">79.968</text>
<text x="172" y="336.1">81.468</text>
<text x="131" y="355.8">87.658</text>
<text x="131" y="360.6">89.158</text>
<text x="86.5" y="375.2">1.438</text>
<text x="418.8" y="392.4">0.02 in</text>
<text x="384.8" y="411.6">5.00 in</text>
<text x="431.3" y="411.1">1:3</text>
<text x="516.9" y="411.1">1/1</text>
</g>
<g font-size="3.9">
<text x="369.8" y="404.5">LD:1.00 in / RD:12.00 in</text>
<text x="420.6" y="403.1">L:Outswing / R:Inswing</text>
<text x="469" y="402.8">L:right-hand hinging / R:left-hand hinging</text>
</g>
<g font-size="3.5">
<text x="495.1" y="142.4">Reference</text>
<text x="495.2" y="147.5">- Only machine if displayed.</text>
<text x="447" y="301.7">Only machine if displayed. Measured from the</text>
<text x="446.9" y="307.7">bottom edge of the stile.</text>
<text x="350.8" y="373.6">ORDER NUMBER</text>
<text x="350.8" y="379.9">COMPONENT ID</text>
<text x="350.8" y="386.1">SERIES</text>
<text x="350.8" y="392.2">TOLERANCE</text>
<text x="255" y="399.4">Only machine if displayed.</text>
<text x="369.8" y="398.1">CLEARANCE</text>
<text x="430.4" y="397.8">SWING</text>
<text x="494.5" y="397.6">HINGE</text>
<text x="255" y="404.5">Solid circles : machine on the front side</text>
<text x="350.8" y="404.5">FLOOR</text>
<text x="254.9" y="409.6">Broken circles: machine on the back side</text>
<text x="350.8" y="410.5">CEILING</text>
<text x="417.5" y="410.9">SCALE</text>
<text x="452.1" y="410.9">WEIGHT</text>
<text x="502.9" y="410.9">SHEET</text>
</g>
</svg>
